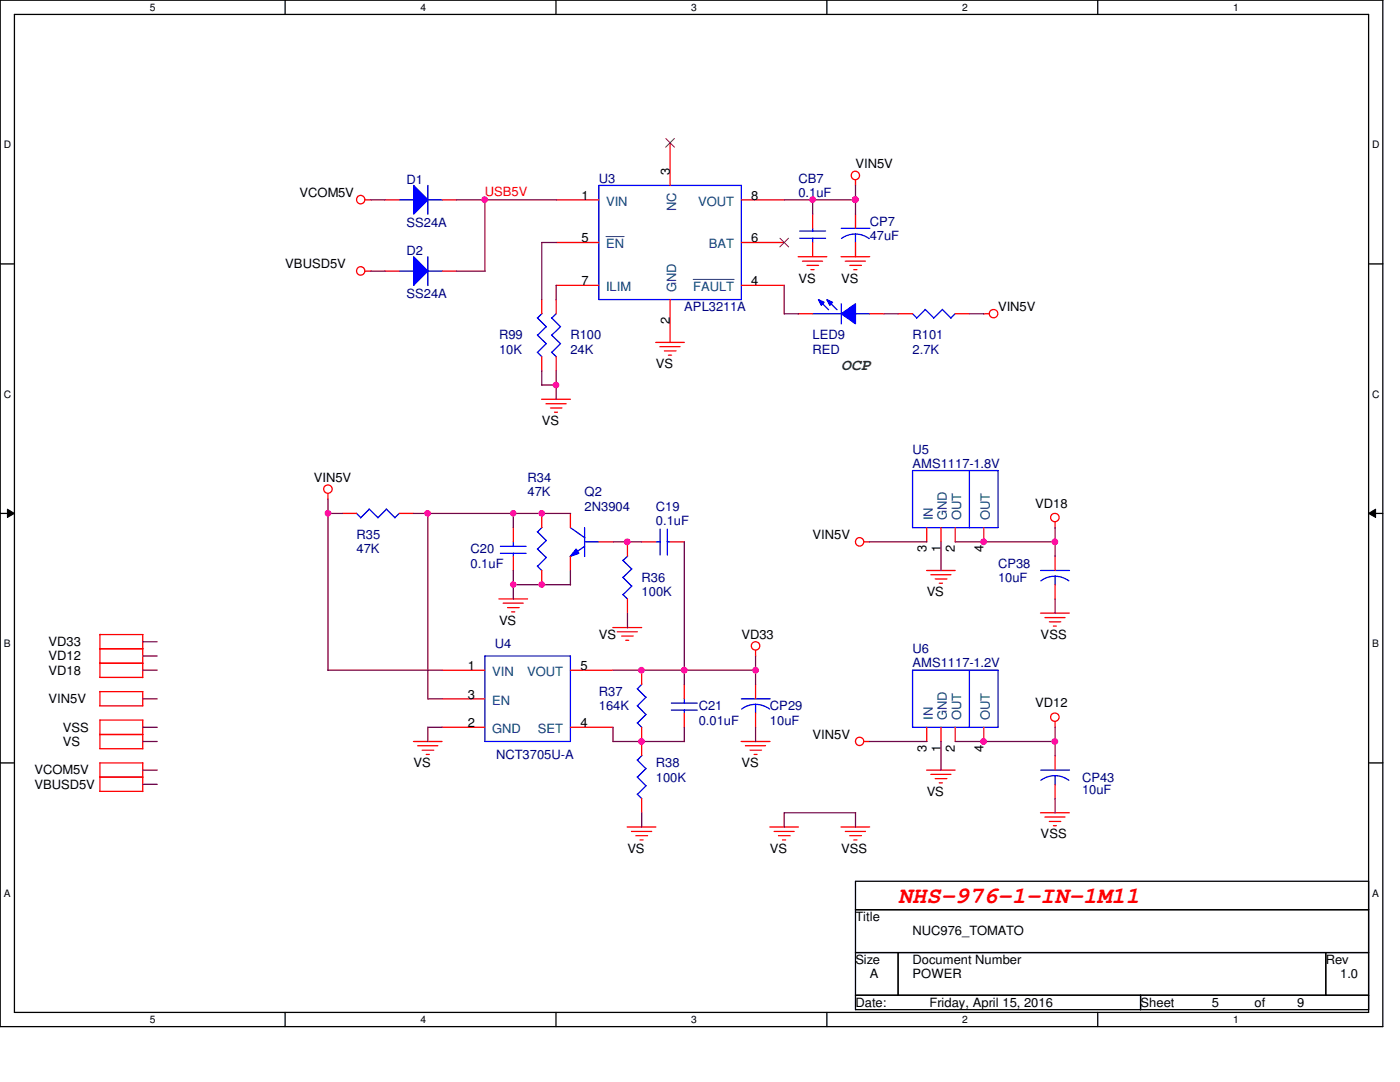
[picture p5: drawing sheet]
<svg xmlns="http://www.w3.org/2000/svg" width="279mm" height="216mm" viewBox="0 0 279 216" stroke-linecap="round" stroke-linejoin="round" font-family="sans-serif">
<path d="M0 0h276v204.9h-276zM2.9 2.9h270.2v199.1h-270.2z" fill="none" stroke="#000" stroke-width=".25"/>
<g fill="#fff">
<path d="M29.9 .3h1.1v2.3h-1.1z"/>
<path d="M29.9 202.3h1.1v2.3h-1.1z"/>
</g>
<path d="M56.9 0v2.9M56.9 202v2.9" fill="none" stroke="#000" stroke-width=".25"/>
<g fill="#fff">
<path d="M83.9 .3h1.1v2.3h-1.1z"/>
<path d="M83.9 202.3h1.1v2.3h-1.1z"/>
</g>
<path d="M111 0v2.9M111 202v2.9" fill="none" stroke="#000" stroke-width=".25"/>
<g fill="#fff">
<path d="M138 .3h1.1v2.3h-1.1z"/>
<path d="M138 202.3h1.1v2.3h-1.1z"/>
</g>
<path d="M165 0v2.9M165 202v2.9" fill="none" stroke="#000" stroke-width=".25"/>
<g fill="#fff">
<path d="M192 .3h1.1v2.3h-1.1z"/>
<path d="M192 202.3h1.1v2.3h-1.1z"/>
</g>
<path d="M219.1 0v2.9M219.1 202v2.9" fill="none" stroke="#000" stroke-width=".25"/>
<g fill="#fff">
<path d="M246.1 .3h1.1v2.3h-1.1z"/>
<path d="M246.1 202.3h1.1v2.3h-1.1z"/>
<path d="M.8 27.8h1.4v2.2h-1.4z"/>
<path d="M273.9 27.8h1.4v2.2h-1.4z"/>
<path d="M.8 77.6h1.4v2.2h-1.4z"/>
<path d="M273.9 77.6h1.4v2.2h-1.4z"/>
</g>
<path d="M0 52.7h2.9M273.1 52.7h2.9" fill="none" stroke="#000" stroke-width=".25"/>
<g fill="#fff">
<path d="M.8 127.3h1.3v2.3h-1.3z"/>
<path d="M273.9 127.3h1.3v2.3h-1.3z"/>
</g>
<path d="M0 102.4h2.9M273.1 102.4h2.9" fill="none" stroke="#000" stroke-width=".25"/>
<path d="M1.5 101.6l1.4 .8-1.4 .9zM273.1 102.4l1.4-.8v1.7z" fill="#000"/>
<path d="M1.5 101.6l1.4 .8-1.4 .9zM273.1 102.4l1.4-.8v1.7z" fill="none" stroke="#000" stroke-width=".2"/>
<g fill="#fff">
<path d="M.8 177.1h1.3v2.3h-1.3z"/>
<path d="M273.9 177.1h1.3v2.3h-1.3z"/>
</g>
<path d="M0 152.2h2.9M273.1 152.2h2.9M170.7 175.9h102.4v25.6h-102.4zM170.7 181.5h102.4M170.7 190.1h102.4M170.7 198.6h102.4M179.2 190.1v8.5M227.6 198.6v2.9M264.6 190.1v8.5" fill="none" stroke="#000" stroke-width=".25"/>
<g fill="none" stroke="#f00" stroke-width=".25">
<path d="M72.9 39.9h1.1M170.7 35.9v1.1M72.9 54.1h1.1M159.3 51.2h5.7M160.1 52.1h4.1M161 53h2.4M161.8 53.8h.7M167.9 51.2h5.7M168.7 52.1h4M169.6 53h2.3M170.4 53.8h.6M108.1 79.7h5.7"/>
<path d="M130.9 68.3h5.7M131.7 69.2h4M132.6 70h2.3M133.4 70.9h.6M196.3 62.6h1.1M65.4 98.5v1.2M109 80.6h4M109.9 81.4h2.2M110.7 82.3h.6M99.6 119.5h5.7M172.4 108.1h1.2M184.9 113.8h5.7"/>
<path d="M185.8 114.7h4M186.6 115.5h2.4M187.5 116.4h.6M210.6 104.1v1.2M100.4 120.4h4M101.3 121.2h2.3M102.1 122.1h.6M122.3 125.2h5.8M123.2 126.1h4M124.1 126.9h2.3M124.9 127.8h.6M128.1 133.7v2.9"/>
<path d="M150.8 129.8v1.1M207.6 122.3h5.8M208.5 123.2h4.1M209.4 124.1h2.3M210.2 124.9h.6M82.5 148h5.7M83.4 148.8h4M84.2 149.7h2.4M85 150.5h.7M128.1 145.1v2.9M147.9 148h5.8M148.8 148.8h4"/>
<path d="M149.7 149.7h2.3M150.5 150.5h.6M172.4 148h1.2M184.9 153.7h5.7M185.8 154.5h4M186.6 155.4h2.4M187.5 156.2h.6M210.6 144v1.2M125.2 165h5.7M126 165.9h4M126.9 166.8h2.3M127.7 167.6h.7"/>
<path d="M153.6 165h5.7M154.5 165.9h4M155.4 166.8h2.3M156.2 167.6h.6M167.9 165h5.7M168.7 165.9h4M169.6 166.8h2.3M170.4 167.6h.6M207.6 162.2h5.8M208.5 163h4.1M209.4 163.9h2.3M210.2 164.8h.6"/>
<circle cx="72" cy="39.8" r=".84"/>
<circle cx="170.7" cy="35" r=".84"/>
<circle cx="72" cy="54.1" r=".84"/>
<circle cx="198.3" cy="62.6" r=".84"/>
<circle cx="65.5" cy="97.6" r=".84"/>
<circle cx="171.5" cy="108.1" r=".84"/>
<circle cx="210.5" cy="103.3" r=".84"/>
<circle cx="150.8" cy="128.9" r=".84"/>
<circle cx="171.6" cy="147.9" r=".83"/>
<circle cx="210.5" cy="143.1" r=".84"/>
</g>
<path d="M162.1 62.6h5.8M167.9 60.6v4M170.7 62.6h2.9M127.2 137.4l1.7 1.7M128.1 136.5l-.9 1M128.9 139.1l-1.7 1.7M127.2 144.2l.9 .9M127.2 140.8l1.7 1.8M128.9 142.5l-1.7 1.8" fill="none" stroke="#00f" stroke-width=".25"/>
<path d="M167.9 62.6l2.8-2v4z" fill-rule="evenodd" fill="#00f"/>
<path d="M167.9 62.6l2.8-2v4z" fill="none" stroke="#00f" stroke-width=".25"/>
<path d="M163.3 59.8l1.2 .5-.6 .6z" fill-rule="evenodd" fill="#00f"/>
<path d="M163.3 59.8l1.2 .5-.6 .6z" fill="none" stroke="#00f" stroke-width=".25"/>
<path d="M165 59.8l1.2 .5-.6 .6z" fill-rule="evenodd" fill="#00f"/>
<g fill="none" stroke="#00f" stroke-width=".25">
<path d="M119.5 37h28.5v22.8h-28.5zM165 59.8l1.2 .5-.6 .6zM110.1 70.3l.9 .9M110.1 66.8l1.7 1.8M110.1 63.4l1.7 1.8M111 62.6l-.9 .9M111.9 68.5l-1.8 1.8M111.9 65.2l-1.8 1.7M163.6 60.1l1.8 1.7M165.3 60.1l1.7 1.7M182.1 93.9h17.1v11.4h-17.1zM193.5 93.9v11.4"/>
<path d="M107.2 112.9l.9 .9M107.2 109.5l1.8 1.8M107.2 106.1l1.8 1.8M108.2 105.2l-.9 .9M109.1 111.2l-1.8 1.8M109.1 107.8l-1.8 1.8M113.8 105.3l2.9 2M116.7 109l-2.9 2M116.7 105.3v5.7M116.7 108.1h2.8M148 139.4h5.7M182.1 133.7h17.1v11.4h-17.1z"/>
<path d="M193.5 133.7v11.5M127.2 158.5l.9 .8M127.2 155l1.7 1.8M127.2 151.6l1.7 1.8M128.1 150.7l-.9 1M128.9 156.8l-1.7 1.7M128.9 153.3l-1.7 1.8M150.8 140.5l1.5 .3 1.3 .7M150.8 140.5l-1.5 .3-1.3 .7M150.8 140.5v1.8"/>
</g>
<g fill="none" stroke="#f00" stroke-width=".25">
<path d="M111 39.9h8.5M133.7 28.5v8.5M148 39.9h8.5M111 56.9h8.5M111 48.4h8.5M111 59.8v2.8M133.7 59.8v8.5M148 56.9h8.5M148 48.4h8.5M111 71.2v2.8M159.3 62.6h2.9M173.6 62.6h2.8"/>
<path d="M108.1 102.4v2.9M108.1 113.8v2.9M185 105.3v2.8M187.8 105.3v2.8M190.6 105.3v2.8M196.3 105.3v2.8M150.8 136.6v2.8M128.1 148v2.8M128.1 159.3v2.9M150.8 142.3v2.8M185 145.1v2.9M187.8 145.1v2.9"/>
<path d="M190.6 145.1v2.9M196.3 145.1v2.9"/>
</g>
<path d="M120.9 47.2h3.6M138.3 55.8h8.2" fill="none" stroke="#003f7f" stroke-width=".2"/>
<path d="M132.9 27.6l1.7 1.8M134.6 27.6l-1.8 1.8M155.7 47.5l1.7 1.8M157.4 47.5l-1.8 1.8" fill="none" stroke="#7f3f00" stroke-width=".2"/>
<path d="M115 109.6l.5 .8-1.7 .6z" fill="#00f"/>
<g fill="none" stroke="#00f" stroke-width=".25">
<path d="M159.6 47.5h5.2M159.6 46.1h5.2M162.2 45.6v.5M162.2 47.5v.9M167.9 45.6h5.7M170.7 46.7l1.5 .2 1.3 .7M170.7 46.7l-1.5 .2-1.3 .7M170.7 46.7v1.7M182.1 62.6l.9 .9M184.6 61.7l1.8 1.8M184.7 61.8l-1.8 1.7M188 61.7l1.8 1.8"/>
<path d="M188.1 61.8l-1.8 1.7M190.6 62.6l-.9 .9M99.9 109h5.1M99.9 110.4h5.1M102.4 108.1v1M102.4 110.4v.6M115 109.6l.5 .8-1.7 .6zM124.3 118.6l.9 .9M124.3 115.2l1.8 1.8M124.3 111.8l1.8 1.7M125.3 111l-1 .8M126.1 116.9l-1.8 1.8"/>
<path d="M126.1 113.5l-1.8 1.7M130.9 108.1h.9M131.7 105.6v5.1M133.1 108.1h.6M133.2 105.6v5.1M207.7 113.8h5.7M210.6 115l1.4 .2 1.3 .7M210.6 115l-1.6 .2-1.3 .7M210.6 115v1.7M96.8 130.9h17v17.1h-17zM136.6 139.4v.9M134 140.3h5.1"/>
<path d="M134 141.7h5.1M136.6 141.6v.7M207.7 153.7h5.7M210.6 154.8l1.4 .2 1.3 .7M210.6 154.8l-1.6 .2-1.3 .7M210.6 154.8v1.7"/>
</g>
<g fill="none" stroke="#f00" stroke-width=".25">
<path d="M162.2 42.7v2.9M162.2 48.4v2.8M170.7 42.7v2.9M170.7 48.4v2.8M179.2 62.6h2.9M190.6 62.6h2.9M102.4 105.3v2.8M102.4 111v2.8M113.8 102.4v2.9M113.8 111v2.8M119.5 108.1h2.8M125.2 108.1v2.9"/>
<path d="M125.2 119.5v2.8M128.1 108.1h2.8M133.7 108.1h2.9M210.6 111v2.8M210.6 116.7v2.8M88.2 133.7h8.6M88.2 139.4h8.6M113.8 133.7h8.5M136.6 136.6v2.8M88.2 145.1h8.6M113.8 145.1h8.5M136.6 142.3v2.8"/>
<path d="M210.6 150.8v2.9M210.6 156.5v2.8"/>
</g>
<path d="M82.5 37l2.9 2.9-2.9 2.8z" fill="#00f"/>
<g fill="none" stroke="#00f" stroke-width=".25">
<path d="M79.7 39.9h2.9M82.5 37l2.9 2.9-2.9 2.8zM85.4 37v5.8M85.4 39.9h2.9M107.2 70.3l.9 .9M107.2 66.8l1.8 1.8M107.2 63.4l1.8 1.8M108.2 62.6l-.9 .9M109.1 68.5l-1.8 1.8M109.1 65.2l-1.8 1.7M71.1 102.4l.9 .9M73.7 101.6l1.7 1.7"/>
<path d="M73.7 101.6l-1.7 1.7M77.1 101.6l1.7 1.7M77.1 101.6l-1.7 1.7M79.7 102.4l-.9 .9"/>
</g>
<path d="M76.8 39.9h2.9M88.2 39.9h2.9M108.1 59.8v2.8M108.1 71.2v2.8M68.3 102.4h2.9M79.7 102.4h2.8" fill="none" stroke="#f00" stroke-width=".25"/>
<path d="M82.5 51.2l2.9 2.9-2.9 2.8z" fill="#00f"/>
<path d="M79.7 54.1h2.9M82.5 51.2l2.9 2.9-2.9 2.8zM85.4 51.2v5.8M85.4 54.1h2.9" fill="none" stroke="#00f" stroke-width=".25"/>
<g fill="none" stroke="#f00" stroke-width=".25">
<path d="M76.8 54.1h2.9M88.2 54.1h2.9M19.9 129.5h8.6M19.9 132.3h8.6M19.9 135.2h8.6M19.9 126.6h8.6M19.9 126.6v8.6M19.9 138v2.8M19.9 138h8.6M28.5 126.6v8.6M28.5 138v2.9M19.9 140.8h8.6"/>
<path d="M19.9 146.6h8.6M19.9 149.4h8.6M19.9 155.1h8.6M19.9 157.9h8.6M19.9 143.6v5.8M19.9 152.2v5.7M19.9 143.7h8.6M19.9 152.2h8.6M28.5 143.7v5.7M28.5 152.2v5.7"/>
</g>
<g fill="none" stroke="#7f003f" stroke-width=".25">
<path d="M74 39.9h2.9M91.1 39.9h19.9M96.8 39.9v14.2M156.5 39.9h14.3M162.2 39.9v2.9M170.7 37v5.8M74 54.1h2.9M91.1 54.1h5.7M111 56.9v2.9M111 48.4h-2.9v11.4M156.5 56.9v5.8M108.1 76.8h2.9"/>
<path d="M108.1 74v2.9M111 74v5.7M156.5 62.6h2.9M176.4 62.6h2.9M193.5 62.6h2.9M65.4 99.6v34.2M65.4 102.4h3M82.5 102.4h31.4M85.4 102.4v37.1M102.4 102.4v2.9M102.4 113.8v5.7M102.4 116.7h11.5"/>
<path d="M113.8 113.8v2.9M122.3 108.1h5.8M136.6 108.1v28.5M173.6 108.1h11.4M187.8 108.1v5.8M190.6 108.1h20M210.6 105.3v5.7M210.6 119.5v2.9M28.5 128.1h2.9M28.5 130.9h2.9M28.5 133.7h2.9M28.5 139.4h2.9"/>
<path d="M65.4 133.7h22.9M85.4 139.4h2.9M122.3 133.7h28.5M125.2 122.3v3M150.8 130.9v5.7M28.5 148h2.9M28.5 145.1h2.9M28.5 153.7h2.9M28.5 156.5h2.9M88.3 145.1h-2.9v2.9M122.3 148h14.3M122.3 145.1v2.9"/>
<path d="M136.6 145.1v2.9M150.8 145.1v2.9M173.6 148h11.4M187.8 148v5.7M190.6 148h20M210.6 145.1v5.7M210.6 159.3v2.9M128.1 162.2v2.9M170.7 162.2v2.9M170.8 162.2h-14.3v2.9"/>
</g>
<circle cx="210.5" cy="148" r=".56" fill="#f0f"/>
<circle cx="210.5" cy="148" r=".56" fill="none" stroke="#f0f" stroke-width=".25"/>
<circle cx="196.3" cy="148" r=".56" fill="#f0f"/>
<circle cx="196.3" cy="148" r=".56" fill="none" stroke="#f0f" stroke-width=".25"/>
<circle cx="196.3" cy="108.1" r=".56" fill="#f0f"/>
<circle cx="196.3" cy="108.1" r=".56" fill="none" stroke="#f0f" stroke-width=".25"/>
<circle cx="128" cy="148" r=".56" fill="#f0f"/>
<circle cx="128" cy="148" r=".56" fill="none" stroke="#f0f" stroke-width=".25"/>
<circle cx="210.5" cy="108.1" r=".56" fill="#f0f"/>
<circle cx="210.5" cy="108.1" r=".56" fill="none" stroke="#f0f" stroke-width=".25"/>
<circle cx="125.2" cy="108.1" r=".56" fill="#f0f"/>
<circle cx="125.2" cy="108.1" r=".56" fill="none" stroke="#f0f" stroke-width=".25"/>
<circle cx="85.3" cy="102.4" r=".55" fill="#f0f"/>
<circle cx="85.3" cy="102.4" r=".55" fill="none" stroke="#f0f" stroke-width=".25"/>
<circle cx="108.1" cy="102.4" r=".55" fill="#f0f"/>
<circle cx="108.1" cy="102.4" r=".55" fill="none" stroke="#f0f" stroke-width=".25"/>
<circle cx="128" cy="133.7" r=".56" fill="#f0f"/>
<circle cx="128" cy="133.7" r=".56" fill="none" stroke="#f0f" stroke-width=".25"/>
<circle cx="136.6" cy="133.7" r=".56" fill="#f0f"/>
<circle cx="136.6" cy="133.7" r=".56" fill="none" stroke="#f0f" stroke-width=".25"/>
<circle cx="150.8" cy="133.7" r=".56" fill="#f0f"/>
<circle cx="150.8" cy="133.7" r=".56" fill="none" stroke="#f0f" stroke-width=".25"/>
<circle cx="108.1" cy="116.6" r=".55" fill="#f0f"/>
<circle cx="108.1" cy="116.6" r=".55" fill="none" stroke="#f0f" stroke-width=".25"/>
<circle cx="102.4" cy="116.6" r=".54" fill="#f0f"/>
<circle cx="102.4" cy="116.6" r=".54" fill="none" stroke="#f0f" stroke-width=".25"/>
<circle cx="110.9" cy="76.8" r=".56" fill="#f0f"/>
<circle cx="110.9" cy="76.8" r=".56" fill="none" stroke="#f0f" stroke-width=".25"/>
<circle cx="170.7" cy="39.8" r=".56" fill="#f0f"/>
<circle cx="170.7" cy="39.8" r=".56" fill="none" stroke="#f0f" stroke-width=".25"/>
<circle cx="162.2" cy="39.8" r=".56" fill="#f0f"/>
<circle cx="162.2" cy="39.8" r=".56" fill="none" stroke="#f0f" stroke-width=".25"/>
<circle cx="102.4" cy="102.4" r=".54" fill="#f0f"/>
<circle cx="102.4" cy="102.4" r=".54" fill="none" stroke="#f0f" stroke-width=".25"/>
<circle cx="65.5" cy="102.4" r=".55" fill="#f0f"/>
<circle cx="65.5" cy="102.4" r=".55" fill="none" stroke="#f0f" stroke-width=".25"/>
<circle cx="96.7" cy="39.8" r=".56" fill="#f0f"/>
<circle cx="96.7" cy="39.8" r=".56" fill="none" stroke="#f0f" stroke-width=".25"/>
<circle cx="170.7" cy="39.8" r=".56" fill="#f0f"/>
<circle cx="170.7" cy="39.8" r=".56" fill="none" stroke="#f0f" stroke-width=".25"/>
<text font-size="4.6" fill="#f00" x="179.2" y="180.3">NHS-976-1-IN-1M11</text>
<text font-size="3.1" fill="#007f00" x="167.9" y="73.8">OCP</text>
<g font-size="2.5">
<text x="133.7" y="35" transform="rotate(-90 133.7 35)">3</text>
<text x="170.7" y="33.6">VIN5V</text>
<text x="59.8" y="39.3">VCOM5V</text>
<text x="116.1" y="39.8">1</text>
<text x="149.9" y="39.8">8</text>
<text x="56.9" y="53.5">VBUSD5V</text>
<text x="116.1" y="48.3">5</text>
<text x="149.9" y="48.3">6</text>
<text x="116.1" y="56.9">7</text>
<text x="149.9" y="56.9">4</text>
<text x="159.3" y="56.4">VS</text>
<text x="167.9" y="56.4">VS</text>
<text x="133.7" y="64.7" transform="rotate(-90 133.7 64.7)">2</text>
<text x="199.2" y="62.1">VIN5V</text>
<text x="130.9" y="73.4">VS</text>
<text x="108.1" y="84.8">VS</text>
<text x="62.6" y="96.2">VIN5V</text>
<text x="206.6" y="101.3">VD18</text>
<text x="162.2" y="107.6">VIN5V</text>
<text x="184.9" y="110.2" transform="rotate(-90 184.9 110.2)">3</text>
<text x="187.7" y="110.2" transform="rotate(-90 187.7 110.2)">1</text>
<text x="190.6" y="110.2" transform="rotate(-90 190.6 110.2)">2</text>
<text x="196.3" y="110.2" transform="rotate(-90 196.3 110.2)">4</text>
<text x="185" y="119">VS</text>
<text x="99.6" y="124.6">VS</text>
<text x="9.7" y="128.9">VD33</text>
<text x="9.7" y="131.7">VD12</text>
<text x="119.5" y="127.5">VS</text>
<text x="148" y="127.5">VD33</text>
<text x="207.7" y="127.5">VSS</text>
<text x="9.7" y="134.6">VD18</text>
<text x="93.3" y="133.7">1</text>
<text x="115.8" y="133.7">5</text>
<text x="9.7" y="140.3">VIN5V</text>
<text x="93.3" y="139.4">3</text>
<text x="206.6" y="141.1">VD12</text>
<text x="12.5" y="146">VSS</text>
<text x="12.5" y="148.8">VS</text>
<text x="93.3" y="145.1">2</text>
<text x="115.8" y="145.1">4</text>
<text x="162.2" y="147.4">VIN5V</text>
<text x="6.9" y="154.5">VCOM5V</text>
<text x="82.5" y="153.1">VS</text>
<text x="148" y="153.1">VS</text>
<text x="184.9" y="150.1" transform="rotate(-90 184.9 150.1)">3</text>
<text x="187.7" y="150.1" transform="rotate(-90 187.7 150.1)">1</text>
<text x="190.6" y="150.1" transform="rotate(-90 190.6 150.1)">2</text>
<text x="196.3" y="150.1" transform="rotate(-90 196.3 150.1)">4</text>
<text x="6.9" y="157.4">VBUSD5V</text>
<text x="185" y="158.8">VS</text>
<text x="207.7" y="167.3">VSS</text>
<text x="125.2" y="170.2">VS</text>
<text x="153.7" y="170.2">VS</text>
<text x="167.9" y="170.2">VSS</text>
<text x="170.7" y="183.8">Title</text>
<text x="182.1" y="186.6">NUC976_TOMATO</text>
<text x="170.7" y="192.4">Size</text>
<text x="173.6" y="195.2">A</text>
<text x="182.1" y="192.4">Document Number</text>
<text x="182.1" y="195.2">POWER</text>
<text x="264.6" y="192.4">Rev</text>
<text x="267.5" y="195.2">1.0</text>
<text x="170.7" y="200.9">Date:</text>
<text x="185.5" y="200.9">Friday, April 15, 2016</text>
<text x="227.6" y="200.9">Sheet</text>
<text x="241.9" y="200.9">5</text>
<text x="250.4" y="200.9">of</text>
<text x="258.9" y="200.9">9</text>
</g>
<g font-size="2.5" fill="#00007f">
<text x="81.1" y="36.7">D1</text>
<text x="119.5" y="36.4">U3</text>
<text x="159.3" y="39.3">0.1uF</text>
<text x="159.3" y="36.4">CB7</text>
<text x="81.1" y="45.3">SS24A</text>
<text x="173.6" y="47.8">47uF</text>
<text x="173.6" y="45">CP7</text>
<text x="81.1" y="51">D2</text>
<text x="81.1" y="59.5">SS24A</text>
<text x="136.6" y="62.1">APL3211A</text>
<text x="99.6" y="70.6">10K</text>
<text x="99.6" y="67.7">R99</text>
<text x="113.8" y="67.7">R100</text>
<text x="113.8" y="70.6">24K</text>
<text x="162.2" y="67.7">LED9</text>
<text x="162.2" y="70.6">RED</text>
<text x="182.1" y="67.7">R101</text>
<text x="182.1" y="70.6">2.7K</text>
<text x="182.1" y="90.5">U5</text>
<text x="182.1" y="93.3">AMS1117-1.8V</text>
<text x="105.3" y="99.1">47K</text>
<text x="105.3" y="96.2">R34</text>
<text x="116.7" y="99.1">Q2</text>
<text x="116.7" y="101.9">2N3904</text>
<text x="130.9" y="101.9">C19</text>
<text x="71.2" y="107.6">R35</text>
<text x="130.9" y="104.7">0.1uF</text>
<text x="71.2" y="110.4">47K</text>
<text x="93.9" y="113.3">0.1uF</text>
<text x="93.9" y="110.4">C20</text>
<text x="199.2" y="113.3">CP38</text>
<text x="128.1" y="119">100K</text>
<text x="128.1" y="116.1">R36</text>
<text x="199.2" y="116.1">10uF</text>
<text x="98.8" y="129.2">U4</text>
<text x="182.1" y="130.3">U6</text>
<text x="182.1" y="133.2">AMS1117-1.2V</text>
<text x="119.5" y="141.7">164K</text>
<text x="119.5" y="138.9">R37</text>
<text x="139.4" y="141.7">C21</text>
<text x="153.7" y="141.7">CP29</text>
<text x="139.4" y="144.6">0.01uF</text>
<text x="153.7" y="144.6">10uF</text>
<text x="99" y="151.4">NCT3705U-A</text>
<text x="130.9" y="156">100K</text>
<text x="130.9" y="153.1">R38</text>
<text x="215.9" y="156">CP43</text>
<text x="215.9" y="158.5">10uF</text>
</g>
<text font-size="2.5" fill="#f00" x="96.8" y="39">USB5V</text>
<g font-size="2.5" fill="#003f7f">
<text x="120.9" y="41">VIN</text>
<text x="139.3" y="41">VOUT</text>
<text x="134.9" y="42.2" transform="rotate(-90 134.9 42.2)">NC</text>
<text x="120.9" y="49.5">EN</text>
<text x="141.5" y="49.5">BAT</text>
<text x="120.9" y="58.1">ILIM</text>
<text x="134.9" y="58.3" transform="rotate(-90 134.9 58.3)">GND</text>
<text x="138.3" y="58.1">FAULT</text>
<text x="186.1" y="103.8" transform="rotate(-90 186.1 103.8)">IN</text>
<text x="189" y="103.8" transform="rotate(-90 189 103.8)">GND</text>
<text x="191.8" y="103.8" transform="rotate(-90 191.8 103.8)">OUT</text>
<text x="197.5" y="103.8" transform="rotate(-90 197.5 103.8)">OUT</text>
<text x="98.2" y="134.9">VIN</text>
<text x="105.2" y="134.9">VOUT</text>
<text x="98.2" y="140.6">EN</text>
<text x="186.1" y="143.7" transform="rotate(-90 186.1 143.7)">IN</text>
<text x="189" y="143.7" transform="rotate(-90 189 143.7)">GND</text>
<text x="191.8" y="143.7" transform="rotate(-90 191.8 143.7)">OUT</text>
<text x="197.5" y="143.7" transform="rotate(-90 197.5 143.7)">OUT</text>
<text x="98.2" y="146.3">GND</text>
<text x="107.4" y="146.3">SET</text>
</g>
<g font-size="2">
<text x="29.9" y="2.2">5</text>
<text x="83.9" y="2.2">4</text>
<text x="138" y="2.2">3</text>
<text x="192" y="2.2">2</text>
<text x="246.1" y="2.2">1</text>
<text x=".8" y="29.6">D</text>
<text x="273.9" y="29.6">D</text>
<text x=".8" y="79.4">C</text>
<text x="273.9" y="79.4">C</text>
<text x=".8" y="129.2">B</text>
<text x="273.9" y="129.2">B</text>
<text x=".8" y="178.9">A</text>
<text x="273.9" y="178.9">A</text>
<text x="29.9" y="204.1">5</text>
<text x="83.9" y="204.1">4</text>
<text x="138" y="204.1">3</text>
<text x="192" y="204.1">2</text>
<text x="246.1" y="204.1">1</text>
</g>
</svg>
